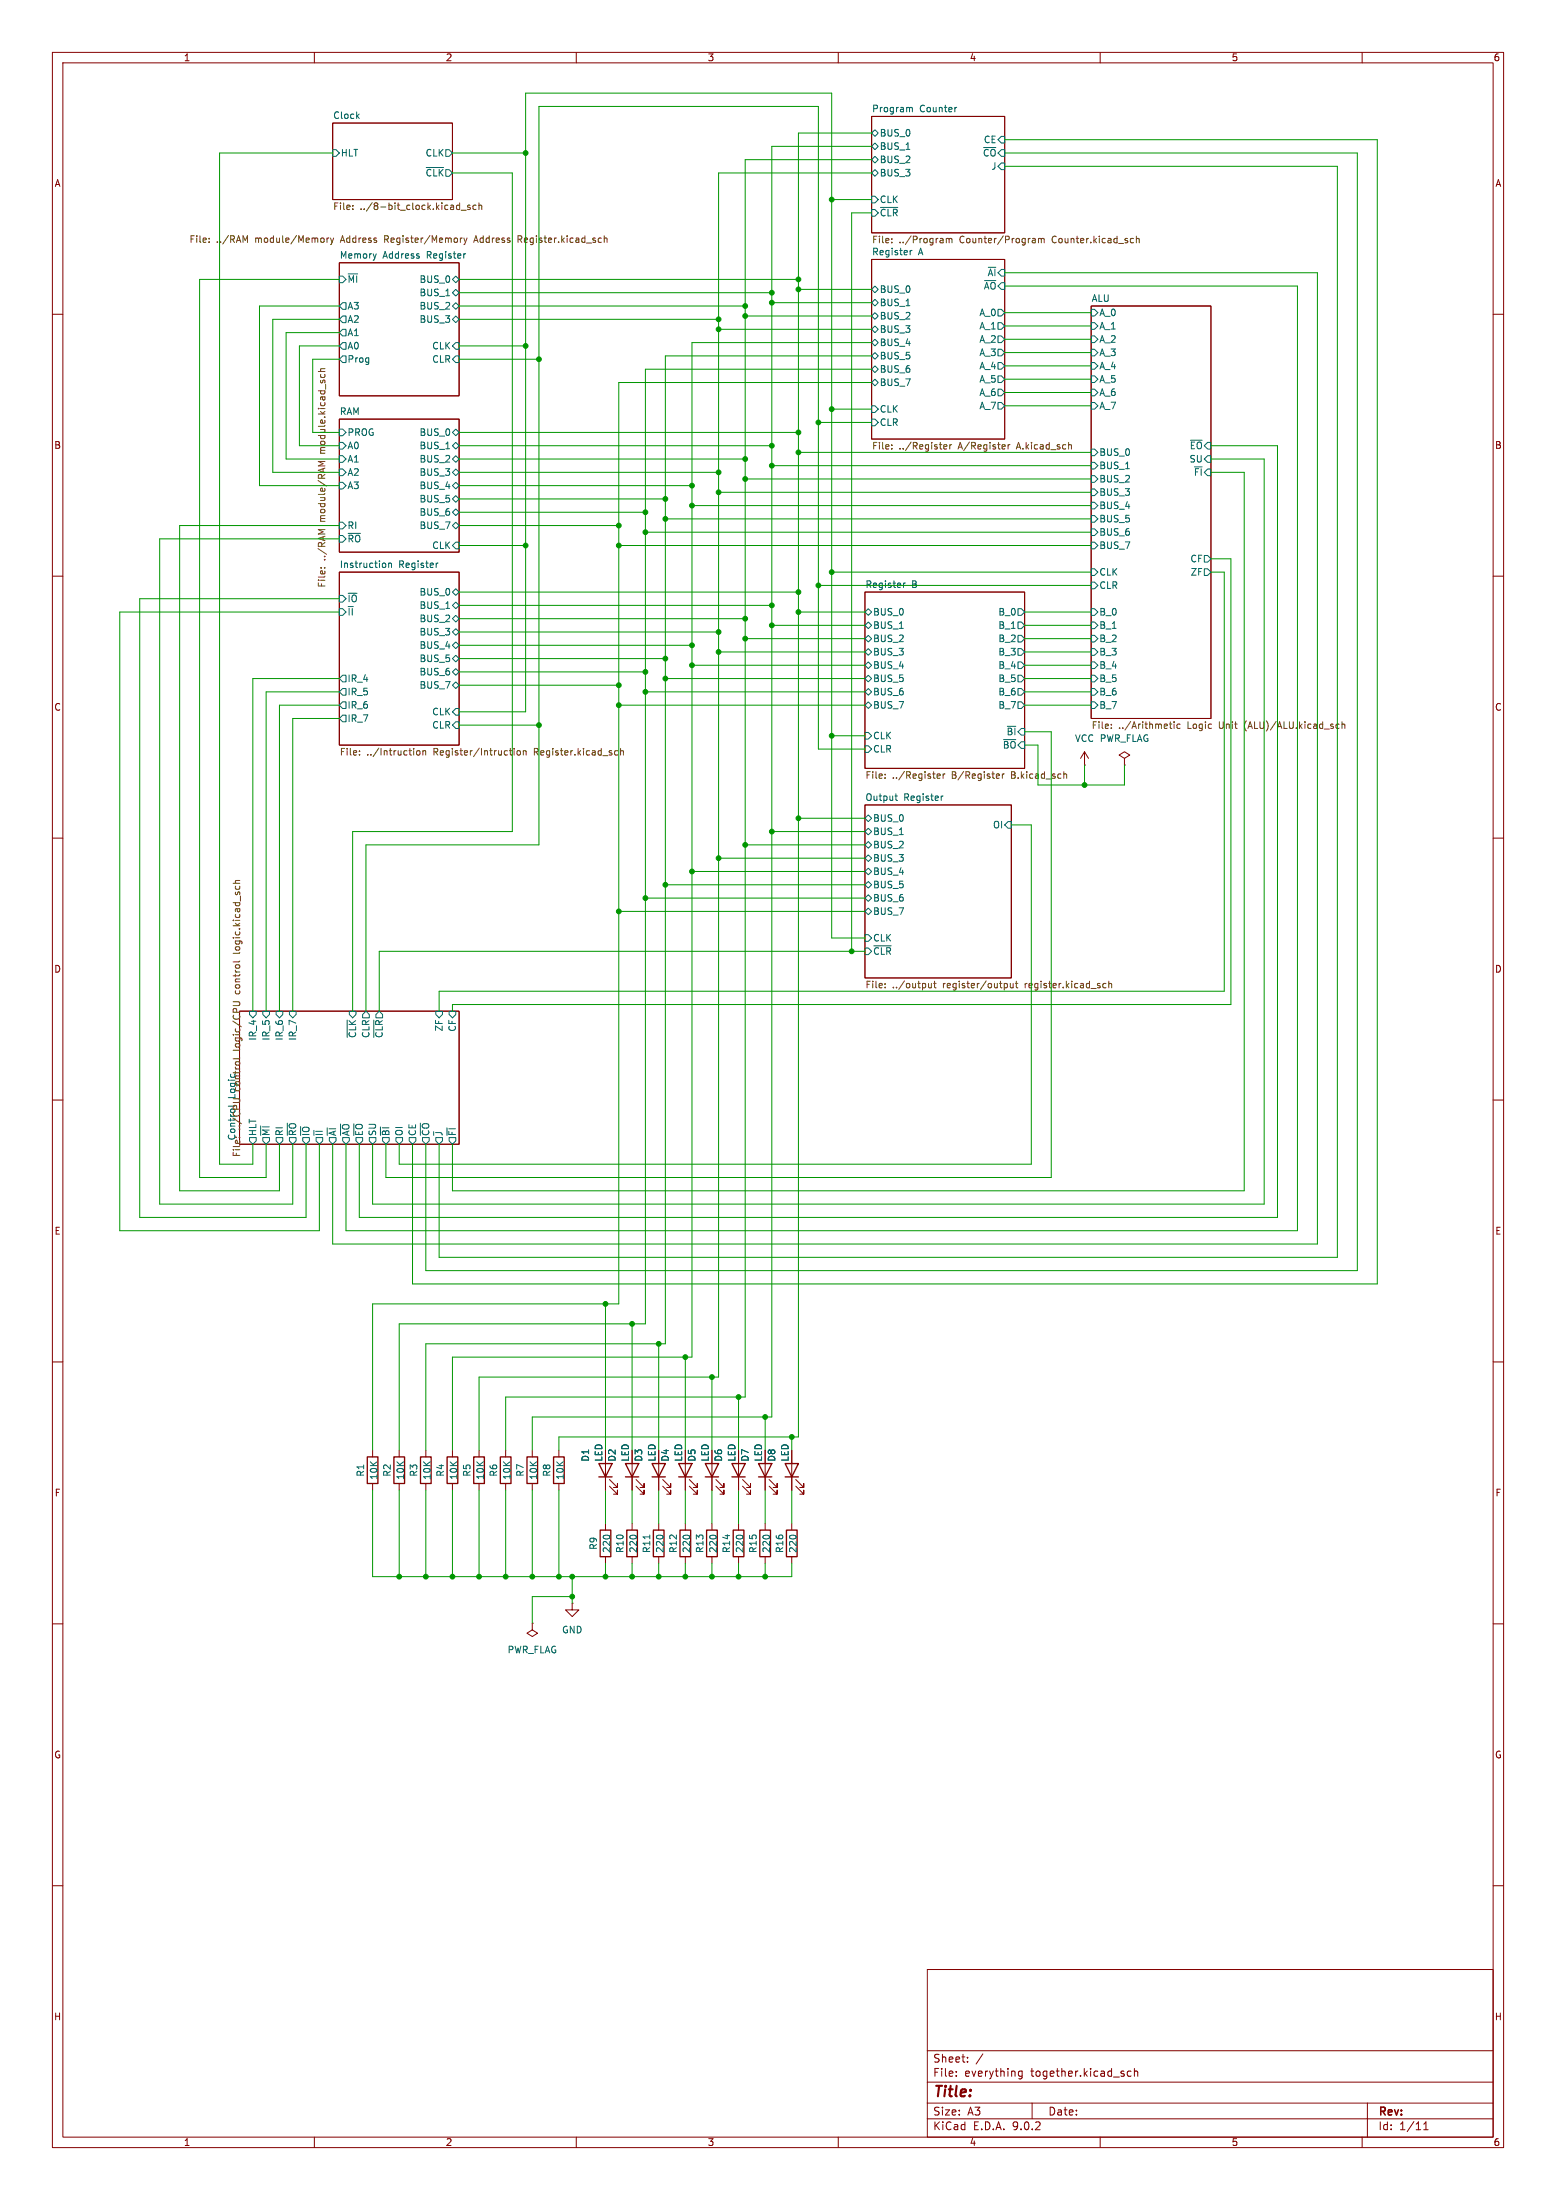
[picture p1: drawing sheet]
<svg xmlns="http://www.w3.org/2000/svg" width="297mm" height="420mm" viewBox="0 0 297 420" stroke-linecap="round" stroke-linejoin="round" font-family="sans-serif">
<g fill="none" stroke="#840000" stroke-width=".19">
<path d="M10 10h277v400h-277zM12 12h273v396h-273zM60 10v2M110 10v2M160 10v2M210 10v2M260 10v2M63.5 23.5h22.9v14.6h-22.9zM166.4 22.2h25.4v22.3h-25.4zM64.8 50.2h22.8v25.4h-22.8zM166.4 49.5h25.4v34.3h-25.4zM208.3 58.4h22.8v78.8h-22.8z"/>
<path d="M10 60h2M285 60h2M64.8 80h22.8v25.4h-22.8zM10 110h2M64.8 109.2h22.8v33h-22.8zM165.1 113h30.5v33.7h-30.5zM285 110h2M165.1 153.7h27.9v33h-27.9zM207 146.1h.1M207 143.5l-.8 1.3M207 143.5l.8 1.3M207 143.5v2.6"/>
<path d="M214.6 144.8l1-.7-1-.6-1 .6 1 .7v1.3M214.6 146.1h.1M10 160h2M285 160h2M45.7 193h41.9v25.4h-41.9zM10 210h2M285 210h2M10 260h2M71.1 276.9v1.2M76.2 276.9v1.2M81.3 276.9v1.2M86.4 276.9v1.2"/>
<path d="M91.4 276.9v1.2M96.5 276.9v1.2M101.6 276.9v1.2M106.7 276.9v1.2M115.6 279.4v5.1M120.6 279.4v5.1M125.7 279.4v5.1M130.8 279.4v5.1M135.9 279.4v5.1M141 279.4v5.1M146 279.4v5.1M151.1 279.4v5.1"/>
<path d="M285 260h2M71.1 283.2v1.3M76.2 283.2v1.3M81.3 283.2v1.3M86.4 283.2v1.3M91.4 283.2v1.3M96.5 283.2v1.3M101.6 283.2v1.3M106.7 283.2v1.3M115.6 290.8v1.3M115.6 297.2v1.3M116.3 283.7l1.6 1.5v-.7v.7h-.8"/>
<path d="M116.3 282.4l1.6 1.6v-.8v.8h-.8M120.6 290.8v1.3M120.6 297.2v1.3M121.4 283.7l1.5 1.5v-.7v.7h-.7M121.4 282.4l1.5 1.6v-.8v.8h-.7M125.7 290.8v1.3M125.7 297.2v1.3M126.5 283.7l1.5 1.5v-.7v.7h-.7M126.5 282.4l1.5 1.6v-.8v.8h-.7M130.8 290.8v1.3M130.8 297.2v1.3M131.6 283.7l1.5 1.5v-.7v.7h-.8"/>
<path d="M131.6 282.4l1.5 1.6v-.8v.8h-.8M135.9 290.8v1.3M135.9 297.2v1.3M136.7 283.7l1.5 1.5v-.7v.7h-.8M136.7 282.4l1.5 1.6v-.8v.8h-.8M141 290.8v1.3M141 297.2v1.3M141.7 283.7l1.6 1.5v-.7v.7h-.8M141.7 282.4l1.6 1.6v-.8v.8h-.8M146 290.8v1.3M146 297.2v1.3M146.8 283.7l1.5 1.5v-.7v.7h-.7"/>
<path d="M146.8 282.4l1.5 1.6v-.8v.8h-.7M151.1 290.8v1.3M151.1 297.2v1.3M151.9 283.7l1.5 1.5v-.7v.7h-.7M151.9 282.4l1.5 1.6v-.8v.8h-.7M10 310h2M101.6 309.9v1.3l1 .6-1 .6-1-.6 1-.6M101.6 309.9h.1M109.2 306.1v1.2h1.3l-1.3 1.3-1.3-1.3h1.3M109.2 306.1h.1M285 310h2M10 360h2"/>
<path d="M177 376h108v32h-108zM285 360h2M177 397.5h108M177 391.5h108M182.5 396.2v.2M182.5 395.4v.2M184.7 393.5v.2M184.7 392.7v.2M187.6 392.1l-1.3 1.9M195.1 395.4v1.2l-.3 .3-.3-.1M195.1 395.4h-.4l-.3 .3 .1 .6h.6M215.9 395.4h-.4l-.3 .3 .1 .6h.6"/>
<path d="M216.5 395.5l.2-.1h.4l.1 1M216.5 394.9v1.5M60 408v2M110 408v2M160 408v2M177 404.5h108M177 401.5h108M197 401.5v3M210 408v2M260 408v2M261 401.5v6.5M271.7 406.6h.9"/>
<path d="M271.7 405.5l.5-.4v1.5"/>
</g>
<g fill="none" stroke="#006464" stroke-width=".19">
<path d="M63.5 28.6h.6l.7 .6-.7 .6h-.6zM68.2 22.1l.4 .5M68.6 21.8l-.5 .5M81.4 32h3.3M85.1 28.6h.6l.7 .6-.7 .6h-.6zM166.4 27.9l.6-.6 .6 .6-.6 .7zM166.4 30.5l.6-.7 .6 .7-.6 .6zM166.4 33l.6-.6 .6 .6-.6 .7zM166.4 37.5h.6l.6 .6-.6 .6h-.6zM167 24.8l.6 .6-.6 .6-.6-.6zM168.1 39.6h3.3M173.6 20.7l.2-.2 .3 .1 .1 .7"/>
<path d="M182.6 20.5l-.2 .1M191.1 26h.7v1.3h-.7l-.6-.6zM64.8 52.7h.6l.6 .6-.6 .7h-.6zM65.4 57.8h.6v1.3h-.6l-.6-.7zM66.5 52.3h1.8M71.8 48.4l-.3 .9M86.4 53.3l.6-.6 .6 .6-.6 .7zM86.4 55.9l.6-.7 .6 .7-.6 .6zM86.4 58.4l.6-.6 .6 .6-.6 .7zM88.8 48.4h.1M166.4 55.2l.6-.6 .6 .6-.6 .7zM166.4 57.8l.6-.6 .6 .6-.6 .6z"/>
<path d="M166.4 40h.6l.6 .6-.6 .7h-.6zM167 59.7l.6 .6-.6 .7-.6-.7zM173.7 47.8v.9M174.1 47.8l-.4 .3M188.6 51h1.5M190.5 59.1h.6l.7 .6-.7 .6h-.6zM208.3 59.1h.6l.6 .6-.6 .6h-.6zM65.4 65.4h.6v1.3h-.6l-.6-.7zM65.4 62.9h.6v1.2h-.6l-.6-.6zM65.4 60.3h.6v1.3h-.6l-.6-.6zM65.4 67.9h.6v1.3h-.6l-.6-.6zM86.4 61l.6-.7 .6 .7-.6 .6z"/>
<path d="M87 65.4h.6v1.3h-.6l-.6-.7zM87 67.9h.6v1.3h-.6l-.6-.6zM166.4 62.9l.6-.7 .6 .7-.6 .6zM166.4 65.4l.6-.6 .6 .6-.6 .6zM166.4 67.9l.6-.6 .6 .6-.6 .7zM166.4 70.5l.6-.6 .6 .6-.6 .6zM166.4 73l.6-.6 .6 .6-.6 .7zM166.4 77.5h.6l.6 .6-.6 .6h-.6zM190.5 61.6h.6l.7 .6-.7 .7h-.6zM190.5 64.1h.6l.7 .7-.7 .6h-.6zM190.5 66.7h.6l.7 .6-.7 .6h-.6zM190.5 69.2h.6l.7 .7-.7 .6h-.6z"/>
<path d="M190.5 71.8h.6l.7 .6-.7 .6h-.6zM190.5 74.3h.6l.7 .6-.7 .7h-.6zM190.5 76.8h.6l.7 .7-.7 .6h-.6zM208.3 61.6h.6l.6 .6-.6 .7h-.6zM208.3 64.1h.6l.6 .7-.6 .6h-.6zM208.3 66.7h.6l.6 .6-.6 .6h-.6zM208.3 69.2h.6l.6 .7-.6 .6h-.6zM208.3 71.8h.6l.6 .6-.6 .6h-.6zM208.3 74.3h.6l.6 .6-.6 .7h-.6zM208.3 76.8h.6l.6 .7-.6 .6h-.6zM64.8 84.5h.6l.6 .6-.6 .6h-.6zM64.8 87h.6l.6 .6-.6 .7h-.6z"/>
<path d="M64.8 89.5h.6l.6 .7-.6 .6h-.6zM64.8 92.1h.6l.6 .6-.6 .6h-.6zM64.8 81.9h.6l.6 .7-.6 .6h-.6zM64.8 99.7h.6l.6 .6-.6 .7h-.6zM86.4 82.6l.6-.7 .6 .7-.6 .6zM86.4 85.1l.6-.6 .6 .6-.6 .6zM86.4 87.6l.6-.6 .6 .6-.6 .7zM86.4 90.2l.6-.7 .6 .7-.6 .6zM86.4 92.7l.6-.6 .6 .6-.6 .6zM86.4 97.8l.6-.6 .6 .6-.6 .6zM87 94.6l.6 .7-.6 .6-.6-.6zM166.4 80h.6l.6 .6-.6 .7h-.6z"/>
<path d="M208.3 85.7h.6l.6 .7-.6 .6h-.6zM208.3 88.3h.6l.6 .6-.6 .6h-.6zM208.3 90.8h.6l.6 .6-.6 .7h-.6zM208.3 93.3h.6l.6 .7-.6 .6h-.6zM208.3 95.9h.6l.6 .6-.6 .7h-.6zM208.3 98.4h.6l.6 .7-.6 .6h-.6zM229.9 87.6l.6-.6h.6v1.3h-.6zM64.8 102.2h.6l.6 .7-.6 .6h-.6zM64.8 116.2h.6l.6 .6-.6 .7h-.6zM64.8 113.7h.6l.6 .6-.6 .6h-.6zM66.6 116.1v1.3M67.2 116.1v1.3"/>
<path d="M73.4 107.5l.2 .2v.4l-.2 .2M74.2 107.6l.2-.1 .3 .1v.7M74.2 107.5v.8M83.6 107.5l-.3 .2M86.4 100.3l.6-.6 .6 .6-.6 .7zM86.4 113l.6-.6 .6 .6-.6 .7zM86.4 115.6l.6-.7 .6 .7-.6 .6zM87 103.5h.6v1.3h-.6l-.6-.7zM87 117.5l.6 .6-.6 .6-.6-.6zM165.1 116.8l.6-.6 .7 .6-.7 .7zM165.1 119.4l.6-.7 .7 .7-.7 .6zM172.5 111.3v.9"/>
<path d="M172.8 111.3l-.3 .3M194.3 116.2h.6l.7 .6-.7 .7h-.6zM194.3 118.7h.6l.7 .7-.7 .6h-.6zM208.3 101h.6l.6 .6-.6 .6h-.6zM208.3 103.5h.6l.6 .6-.6 .7h-.6zM208.3 116.2h.6l.6 .6-.6 .7h-.6zM208.3 118.7h.6l.6 .7-.6 .6h-.6zM208.3 108.6h.6l.6 .6-.6 .7h-.6zM208.3 111.1h.6l.6 .7-.6 .6h-.6zM229.9 106h.6l.6 .7-.6 .6h-.6zM229.9 108.6h.6l.6 .6-.6 .7h-.6zM65.4 128.9h.6v1.3h-.6l-.6-.7z"/>
<path d="M65.4 131.4h.6v1.3h-.6l-.6-.6zM65.4 134h.6v1.3h-.6l-.6-.7zM65.4 136.5h.6v1.3h-.6l-.6-.6zM86.4 120.7l.6-.7 .6 .7-.6 .6zM86.4 123.2l.6-.6 .6 .6-.6 .6zM86.4 125.7l.6-.6 .6 .6-.6 .7zM86.4 130.8l.6-.6 .6 .6-.6 .6zM86.4 128.3l.6-.7 .6 .7-.6 .6zM87 135.3h.6v1.2h-.6l-.6-.6zM87 137.8h.6v1.3h-.6l-.6-.7zM165.1 121.9l.6-.6 .7 .6-.7 .7zM165.1 124.5l.6-.7 .7 .7-.7 .6z"/>
<path d="M165.1 127l.6-.6 .7 .6-.7 .6zM165.1 129.5l.6-.6 .7 .6-.7 .7zM165.1 132.1l.6-.7 .7 .7-.7 .6zM165.1 134.6l.6-.6 .7 .6-.7 .7zM165.1 139.8h.6l.7 .7-.7 .6h-.6zM192.3 138.7h1.6M194.3 121.3h.6l.7 .6-.7 .7h-.6zM194.3 123.8h.6l.7 .7-.7 .6h-.6zM194.3 126.4h.6l.7 .6-.7 .6h-.6zM194.3 128.9h.6l.7 .6-.7 .7h-.6zM194.3 131.4h.6l.7 .7-.7 .6h-.6zM194.3 134h.6l.7 .6-.7 .7h-.6z"/>
<path d="M208.3 121.3h.6l.6 .6-.6 .7h-.6zM208.3 123.8h.6l.6 .7-.6 .6h-.6zM208.3 126.4h.6l.6 .6-.6 .6h-.6zM208.3 128.9h.6l.6 .6-.6 .7h-.6zM208.3 131.4h.6l.6 .7-.6 .6h-.6zM208.3 134h.6l.6 .6-.6 .7h-.6zM165.1 142.4h.6l.7 .6-.7 .6h-.6zM165.1 156.2l.6-.6 .7 .6-.7 .6zM165.1 158.8l.6-.7 .7 .7-.7 .6zM170.8 152h.5M171 151.5v1.1l.3 .2M180 152l-.3 .2"/>
<path d="M192.4 156.8h.6v1.3h-.6l-.6-.6zM165.1 161.3l.6-.6 .7 .6-.7 .6zM165.1 163.8l.6-.6 .7 .6-.7 .7zM165.1 168.9l.6-.6 .7 .6-.7 .6zM165.1 171.5l.6-.7 .7 .7-.7 .6zM165.1 174l.6-.6 .7 .6-.7 .6zM165.1 178.4h.6l.7 .7-.7 .6h-.6zM165.7 165.7l.7 .7-.7 .6-.6-.6zM47.6 193h1.3v.7l-.6 .6-.7-.6zM50.2 193h1.2v.7l-.6 .6-.6-.6zM52.7 193h1.3v.7l-.7 .6-.6-.6zM55.2 193h1.3v.7l-.6 .6-.7-.6z"/>
<path d="M66.3 194.7v3.3M69.8 193l.7 .7v.6h-1.3v-.6zM71.3 194.7v3.3M83.2 193h1.3v.7l-.7 .6-.6-.6zM85.7 193h1.3v.7l-.6 .6-.7-.6zM165.1 181h.6l.7 .6-.7 .6h-.6zM166.8 180.6h3.3M43.6 211.2h1.1M47.6 217.2h1.3v.6l-.6 .6-.7-.6zM49.8 215v1.8M50.2 217.2h1.2v.6l-.6 .6-.6-.6zM52.7 217.2h1.3v.6l-.7 .6-.6-.6z"/>
<path d="M55.2 217.2h1.3v.6l-.6 .6-.7-.6zM57.8 217.2h1.3v.6l-.7 .6-.6-.6zM60.3 217.2h1.3v.6l-.6 .6-.7-.6zM62.9 217.2h1.2v.6l-.6 .6-.6-.6zM65.4 217.2h1.3v.6l-.7 .6-.6-.6zM67.9 217.2h1.3v.6l-.6 .6-.7-.6zM70.5 217.2h1.3v.6l-.7 .6-.6-.6zM73 217.2h1.3v.6l-.6 .6-.7-.6zM75.6 217.2h1.2v.6l-.6 .6-.6-.6zM78.1 217.2h1.3v.6l-.7 .6-.6-.6zM80.6 217.2h1.3v.6l-.6 .6-.7-.6zM83.2 217.2h1.3v.6l-.7 .6-.6-.6z"/>
<path d="M85.7 217.2h1.3v.6l-.6 .6-.7-.6zM124 293v.8"/>
</g>
<g fill="none" stroke="#725600" stroke-width=".19">
<path d="M67.3 39.9v.1M67.3 39.2v.1M87.4 39.2h.3M87.7 38.7v1.3M87.7 39.9l-.3 .1M89.7 39.2h-.3l-.2 .1 .1 .2 .4 .1v.3h-.5M90.9 39.2h-.4l-.2 .2 .1 .5h.5M91.4 39.3l.2-.1h.3l.1 .8M91.4 38.7v1.3M39.9 46.2v.1M39.9 45.5v.1M46.8 45.9l.4-.9v1.3"/>
<path d="M62.4 45.4v.9M62.8 45.4l-.4 .3M63.1 45.4l.3 .9M63.4 46.3l-.3 .4M63.7 45.4l-.3 .9M88 40.1h1M88.2 45.4l-.3 .3M88.5 45.4l.3 .9M88.8 46.3l-.3 .4M89.1 45.4l-.3 .9M90.5 45.9h.6M90.8 45l-.4 1.3"/>
<path d="M98.9 45.7h.5M99.2 45.7l.4 .6M99.4 45h-.5v1.3M115.3 45.6l.2-.2 .3 .1 .1 .8M115.3 45v1.3M170.2 45.6v.1M170.2 46.2v.2M180.6 45.5v.9M180.6 45.6l.4-.1 .2 .2M181.2 45.7l.1-.2 .3 .1 .1 .8M181.2 45.7v.7M197.2 45.5l.4 .2v.7"/>
<path d="M197.6 46.3l-.4 .1M197.6 45.8l-.4 .1M198.2 45.6l.4-.1 .2 .2M198.2 45.5v.9M198.8 45.7l.1-.2 .3 .1 .1 .8M198.8 45.7v.7M216 45.5l.4 .1M216.4 46.3l-.4 .1M216.9 45.6l.2-.1 .3 .1 .1 .8M216.9 45.1v1.3M60.8 70.9h1.2M61.2 71.5v.3"/>
<path d="M62 71.5v.3M62 70.4h-.8v.3l.1 .2M62 88.1h-1.2l.9 .4-.9 .4M170.2 85.6v.1M170.2 84.9v.2M180.2 85.7h.5M180.2 84.9h.4l.1 .3-.6 .1M181.3 84.9v.8M181.6 84.9l-.3 .2M192.4 84.9v.8M192.8 84.9l-.4 .2M204.3 84.9l.2 .2v.6"/>
<path d="M61.2 108.4h.2M61.9 108.4h.1M62 101.1h-1.2l.9 .4M212.1 138.9v.2M212.1 138.3v.1M223.2 138.2h.5M223.4 138.9l.3 .2M224.1 137.8v.1M224.1 138.2v.9M225.3 138.3l-.4-.1-.3 .3 .2 .5h.5M255.2 138.2l.4 .1M255.6 139l-.4 .1"/>
<path d="M256.2 138.3l.1-.1 .3 .1 .1 .8M256.2 137.8v1.3M68.6 144v.1M68.6 143.4v.1M79.6 143.4l.3-.1 .3 .2v.4l-.3 .2h-.3l-.1-.2zM80.7 143.4l.2-.1 .3 .1 .1 .7M80.7 143.3v.8M97.2 143.3h.5M97.6 144.1h.1M98.1 142.9v.1M98.1 143.3v.8M98.8 143.4l.3-.1 .2 .2v.4l-.2 .2h-.3l-.1-.2z"/>
<path d="M99.9 143.4l.2-.1 .3 .1v.7M99.9 143.3v.8M117.5 143.3l.4 .1M117.9 144.1h-.4M118.5 143.4l.1-.1 .3 .1 .1 .7M118.5 142.9v1.2M168.9 148.5v.1M168.9 147.8v.1M178.9 148.5h.5M178.9 147.8l.4-.1 .2 .3-.6 .2M180 147.7v.9M180.4 147.7l-.4 .3"/>
<path d="M190.6 147.7l.2 .3-.6 .2M190.7 148.5l-.1 .1M191.3 147.7v.9M191.7 147.7l-.4 .3M203.2 147.7l.4 .2v.7M44.5 168.6h1.3M45.8 168.1h-.8l-.1 .3 .1 .2M44.5 191.2l1.2 .1 .1 .4-.3 .3M45.8 183.4l-.1 .2M45.8 181.8l-.2 .2h-1.1M168.9 187.8v.1M168.9 188.5v.1"/>
<path d="M177.8 187.7v.9M177.8 188.5l-.2 .1-.3-.1M178.2 187.7h.5M178.4 187.3v1.1l.3 .2M191.8 187.7l.4 .1 .1 .2-.1 .5-.4 .1M192.8 187.7l.1 .8 .3 .1 .2-.1M193.4 187.7v.9M193.8 187.7h.5M194 187.3v1.1l.3 .2M210.6 188.5h.5M210.6 187.8h.5M211.6 187.9l.2-.2 .3 .1 .1 .8"/>
<path d="M211.6 187.3v1.3M45.7 217.1h.1M45.8 210v.2M45.8 202l-.2 .1h-1.1"/>
</g>
<g fill="none" stroke="#840000" stroke-width=".25">
<path d="M70.1 278.1h2v5.1h-2zM75.2 278.1h2v5.1h-2zM80.3 278.1h2v5.1h-2zM85.3 278.1h2.1v5.1h-2.1zM90.4 278.1h2.1v5.1h-2.1zM95.5 278.1h2v5.1h-2zM100.6 278.1h2v5.1h-2zM105.7 278.1h2v5.1h-2zM114.3 279.4h2.5l-1.2 2.5zM119.4 279.4h2.5l-1.3 2.5zM124.5 279.4h2.5l-1.3 2.5zM129.5 279.4h2.6l-1.3 2.5z"/>
<path d="M134.6 279.4h2.6l-1.3 2.5zM139.7 279.4h2.5l-1.2 2.5zM144.8 279.4h2.5l-1.3 2.5zM149.9 279.4h2.5l-1.3 2.5zM114.3 281.9h2.5M114.6 292.1h2v5.1h-2zM119.4 281.9h2.5M119.6 292.1h2.1v5.1h-2.1zM124.5 281.9h2.5M124.7 292.1h2v5.1h-2zM129.5 281.9h2.6M129.8 292.1h2v5.1h-2z"/>
<path d="M134.6 281.9h2.6M134.9 292.1h2v5.1h-2zM139.7 281.9h2.5M140 292.1h2v5.1h-2zM144.8 281.9h2.5M145 292.1h2.1v5.1h-2.1zM149.9 281.9h2.5M150.1 292.1h2v5.1h-2z"/>
</g>
<g fill="none" stroke="#009600" stroke-width=".19">
<path d="M63.5 29.2h-21.6v193.1h6.4v-3.9M86.4 33h11.4v125.8h-30.5v34.2M86.4 29.2h13.9M158.7 38.1h7.7M166.4 30.5h-24.2v236.2h-45.7v10.2M166.4 33h-29.2v229.9h-45.8v14M166.4 27.9h-19.1v242.6h-45.7v6.4M166.4 25.4h-14v248.9h-45.7v2.6M191.8 29.2h67.3v213.4h-177.8v-24.2M191.8 31.8h63.5v208.2h-171.5v-21.6M191.8 26.7h71.1v218.4h-184.2v-26.7M64.8 53.3h-26.7v171.5h12.7v-6.4"/>
<path d="M64.8 58.4h-15.3v34.3h15.3M87.6 58.4h54.6M87.6 53.3h64.8M87.6 55.9h59.7M147.3 57.8h19.1M152.4 55.2h14M166.4 40.6h-3.8v141M191.8 54.6h55.8v180.4h-181.6v-16.6M191.8 52.1h59.7v185.4h-188v-19.1M191.8 59.7h16.5M64.8 68.6h-5.1v14h5.1M64.8 66h-7.7v19.1h7.7"/>
<path d="M64.8 61h-12.7v29.2h12.7M64.8 63.5h-10.2v24.1h10.2M87.6 68.6h15.3M87.6 61h49.6M87.6 66h12.7M137.2 62.9h29.2M142.2 60.3h24.2M158.7 78.1h7.7M166.4 67.9h-39.4v188.6h-45.7v20.4M166.4 70.5h-43.2v182.2h-47v24.2M166.4 73h-48.3v175.9h-47v28M166.4 65.4h-34.3v193.7h-45.7v17.8"/>
<path d="M191.8 69.9h16.5M191.8 77.5h16.5M191.8 74.9h16.5M191.8 67.3h16.5M191.8 64.8h16.5M191.8 62.2h16.5M191.8 72.4h16.5M87.6 95.3h39.4M87.6 85.1h59.7M87.6 90.2h49.6M87.6 97.8h35.6M87.6 82.6h64.8"/>
<path d="M87.6 92.7h44.5M87.6 87.6h54.6M127 99.1h81.3M132.1 96.5h76.2M137.2 94h71.1M142.2 91.4h66.1M147.3 88.9h61M152.4 86.4h55.9M156.2 80.6h10.2M231.1 87.6h10.2v142.3h-170.2v-11.5M231.1 90.2h6.4v137.1h-151.1v-8.9M231.1 85.1h12.7v147.3h-175.2v-14"/>
<path d="M64.8 100.3h-30.5v127h19v-8.9M64.8 102.9h-34.3v127h25.4v-11.5M64.8 116.8h-41.9v118.2h38.1v-16.6M64.8 114.3h-38.1v118.1h31.7v-14M87.6 113h64.8M87.6 104.1h12.7M87.6 100.3h30.5M87.6 118.1h54.6M87.6 115.6h59.7M118.1 104.1h90.2M123.2 101.6h85.1M147.3 119.4h17.8"/>
<path d="M152.4 116.8h12.7M156.2 111.8h52.1M158.7 109.2h49.6M195.6 116.8h12.7M195.6 119.4h12.7M231.1 106.7h3.8v85.1h-148.5v1.2M231.1 109.2h2.6v80h-149.9v3.8M64.8 134.6h-11.5v58.4M64.8 137.2h-8.9v55.8M64.8 129.5h-16.5v63.5M64.8 132.1h-14v60.9M87.6 135.9h12.7v-118.1h58.4v161.3h6.4"/>
<path d="M87.6 138.4h15.3M87.6 130.8h30.5M87.6 128.3h35.6M87.6 125.7h39.4M87.6 120.7h49.6M87.6 123.2h44.5M118.1 134.6h47M123.2 132.1h41.9M127 129.5h38.1M132.1 127h33M137.2 124.5h27.9M142.2 121.9h22.9"/>
<path d="M195.6 139.7h5.1v85.1h-127v-6.4M195.6 129.5h12.7M195.6 134.6h12.7M195.6 132.1h12.7M195.6 121.9h12.7M195.6 127h12.7M195.6 124.5h12.7M147.3 158.8h17.8M152.4 156.2h12.7M158.7 140.5h6.4M165.1 143h-8.9v-122.7h-53.3v141h-33.1v31.7M193 157.5h3.8v64.8h-120.6v-3.9"/>
<path d="M195.6 142.2h2.5v7.7h16.5v-3.8M207 146.1v3.8M118.1 174h47M123.2 171.5h41.9M127 168.9h38.1M132.1 166.4h33M137.2 163.8h27.9M142.2 161.3h22.9M165.1 181.6h-92.7v11.4M115.6 248.9v28M120.6 252.7v24.2M125.7 256.5v20.4"/>
<path d="M130.8 259.1v17.8M135.9 262.9v14M141 266.7v10.2M146 270.5v6.4M151.1 274.3v2.6M71.1 284.5v16.5h80v-2.5M76.2 284.5v16.5M81.3 284.5v16.5M86.4 284.5v16.5M91.4 284.5v16.5M96.5 284.5v16.5M101.6 284.5v16.5"/>
<path d="M106.7 284.5v16.5M115.6 284.5v6.3M115.6 298.5v2.5M120.6 284.5v6.3M120.6 298.5v2.5M125.7 284.5v6.3M125.7 298.5v2.5M130.8 284.5v6.3M130.8 298.5v2.5M135.9 284.5v6.3M135.9 298.5v2.5M141 284.5v6.3"/>
<path d="M141 298.5v2.5M146 284.5v6.3M146 298.5v2.5M151.1 284.5v6.3M109.2 301v5.1M109.2 304.8h-7.6v5.1"/>
</g>
<g fill="#009600" stroke="#009600" stroke-width=".19">
<circle cx="81.3" cy="301" r=".46"/>
<circle cx="76.2" cy="301" r=".46"/>
<circle cx="91.4" cy="301" r=".46"/>
<circle cx="86.4" cy="301" r=".46"/>
<circle cx="125.7" cy="256.5" r=".46"/>
<circle cx="120.6" cy="252.7" r=".46"/>
<circle cx="120.6" cy="301" r=".46"/>
<circle cx="125.7" cy="301" r=".46"/>
<circle cx="115.6" cy="301" r=".46"/>
<circle cx="109.2" cy="301" r=".46"/>
<circle cx="101.6" cy="301" r=".46"/>
<circle cx="96.5" cy="301" r=".46"/>
<circle cx="130.8" cy="301" r=".46"/>
<circle cx="109.2" cy="304.8" r=".46"/>
<circle cx="106.7" cy="301" r=".46"/>
<circle cx="100.3" cy="104.1" r=".46"/>
<circle cx="146" cy="301" r=".46"/>
<circle cx="135.9" cy="301" r=".46"/>
<circle cx="141" cy="301" r=".46"/>
<circle cx="151.1" cy="274.3" r=".46"/>
<circle cx="130.8" cy="259.1" r=".46"/>
<circle cx="141" cy="266.7" r=".46"/>
<circle cx="146" cy="270.5" r=".46"/>
<circle cx="135.9" cy="262.9" r=".46"/>
<circle cx="115.6" cy="248.9" r=".46"/>
<circle cx="152.4" cy="53.3" r=".46"/>
<circle cx="100.3" cy="66" r=".46"/>
<circle cx="102.9" cy="68.6" r=".46"/>
<circle cx="100.3" cy="29.2" r=".46"/>
<circle cx="152.4" cy="55.2" r=".46"/>
<circle cx="142.2" cy="60.3" r=".46"/>
<circle cx="147.3" cy="55.9" r=".46"/>
<circle cx="147.3" cy="57.8" r=".46"/>
<circle cx="142.2" cy="58.4" r=".46"/>
<circle cx="158.7" cy="38.1" r=".46"/>
<circle cx="123.2" cy="171.5" r=".46"/>
<circle cx="118.1" cy="174" r=".46"/>
<circle cx="127" cy="168.9" r=".46"/>
<circle cx="137.2" cy="163.8" r=".46"/>
<circle cx="132.1" cy="166.4" r=".46"/>
<circle cx="132.1" cy="123.2" r=".46"/>
<circle cx="132.1" cy="127" r=".46"/>
<circle cx="142.2" cy="121.9" r=".46"/>
<circle cx="137.2" cy="120.7" r=".46"/>
<circle cx="137.2" cy="124.5" r=".46"/>
<circle cx="158.7" cy="140.5" r=".46"/>
<circle cx="137.2" cy="61" r=".46"/>
<circle cx="137.2" cy="62.9" r=".46"/>
<circle cx="137.2" cy="90.2" r=".46"/>
<circle cx="123.2" cy="97.8" r=".46"/>
<circle cx="118.1" cy="104.1" r=".46"/>
<circle cx="127" cy="99.1" r=".46"/>
<circle cx="118.1" cy="100.3" r=".46"/>
<circle cx="123.2" cy="101.6" r=".46"/>
<circle cx="127" cy="95.3" r=".46"/>
<circle cx="132.1" cy="92.7" r=".46"/>
<circle cx="137.2" cy="94" r=".46"/>
<circle cx="132.1" cy="96.5" r=".46"/>
<circle cx="152.4" cy="116.8" r=".46"/>
<circle cx="147.3" cy="115.6" r=".46"/>
<circle cx="147.3" cy="119.4" r=".46"/>
<circle cx="142.2" cy="118.1" r=".46"/>
<circle cx="127" cy="129.5" r=".46"/>
<circle cx="123.2" cy="128.3" r=".46"/>
<circle cx="123.2" cy="132.1" r=".46"/>
<circle cx="102.9" cy="138.4" r=".46"/>
<circle cx="118.1" cy="130.8" r=".46"/>
<circle cx="118.1" cy="134.6" r=".46"/>
<circle cx="127" cy="125.7" r=".46"/>
<circle cx="152.4" cy="113" r=".46"/>
<circle cx="152.4" cy="82.6" r=".46"/>
<circle cx="158.7" cy="78.1" r=".46"/>
<circle cx="156.2" cy="80.6" r=".46"/>
<circle cx="152.4" cy="86.4" r=".46"/>
<circle cx="147.3" cy="88.9" r=".46"/>
<circle cx="147.3" cy="85.1" r=".46"/>
<circle cx="142.2" cy="87.6" r=".46"/>
<circle cx="142.2" cy="91.4" r=".46"/>
<circle cx="147.3" cy="158.8" r=".46"/>
<circle cx="142.2" cy="161.3" r=".46"/>
<circle cx="152.4" cy="156.2" r=".46"/>
<circle cx="162.6" cy="181.6" r=".46"/>
<circle cx="156.2" cy="111.8" r=".46"/>
<circle cx="158.7" cy="109.2" r=".46"/>
<circle cx="207" cy="149.9" r=".46"/>
</g>
<text font-size="2.8" fill="#840000" x="178" y="400.9">Title:</text>
<g font-size="2.1" fill="#840000">
<text x="178" y="394">Sheet:</text>
<text x="178" y="396.7">File:</text>
<text x="184.1" y="396.7">everything</text>
<text x="196.8" y="396.7">together.kicad_sch</text>
<text x="178" y="406.9">KiCad</text>
<text x="178" y="404.1">Size:</text>
<text x="184.7" y="404.1">A3</text>
<text x="185.7" y="406.9">E.D.A.</text>
<text x="193.3" y="406.9">9.0.2</text>
<text x="200" y="404.1">Date:</text>
<text x="263" y="404.3">Rev:</text>
<text x="263" y="406.9">Id:</text>
<text x="267.1" y="406.9">1/11</text>
</g>
<g font-size="1.8" fill="#840000">
<text x="35" y="11.9">1</text>
<text x="85" y="11.9">2</text>
<text x="135" y="11.9">3</text>
<text x="185" y="11.9">4</text>
<text x="235" y="11.9">5</text>
<text x="285" y="11.9">6</text>
<text x="10.3" y="35.9">A</text>
<text x="285.3" y="35.9">A</text>
<text x="10.3" y="85.9">B</text>
<text x="285.3" y="85.9">B</text>
<text x="10.3" y="135.9">C</text>
<text x="285.3" y="135.9">C</text>
<text x="10.3" y="185.9">D</text>
<text x="285.3" y="185.9">D</text>
<text x="10.3" y="235.9">E</text>
<text x="285.3" y="235.9">E</text>
<text x="115.2" y="279.1" transform="rotate(-90 115.2 279.1)">LED</text>
<text x="120.2" y="279.1" transform="rotate(-90 120.2 279.1)">LED</text>
<text x="125.3" y="279.1" transform="rotate(-90 125.3 279.1)">LED</text>
<text x="130.4" y="279.1" transform="rotate(-90 130.4 279.1)">LED</text>
<text x="135.5" y="279.1" transform="rotate(-90 135.5 279.1)">LED</text>
<text x="140.6" y="279.1" transform="rotate(-90 140.6 279.1)">LED</text>
<text x="145.6" y="279.1" transform="rotate(-90 145.6 279.1)">LED</text>
<text x="150.7" y="279.1" transform="rotate(-90 150.7 279.1)">LED</text>
<text x="10.3" y="285.9">F</text>
<text x="285.3" y="285.9">F</text>
<text x="10.3" y="335.9">G</text>
<text x="285.3" y="335.9">G</text>
<text x="10.2" y="385.9">H</text>
<text x="285.2" y="385.9">H</text>
<text x="35" y="409.9">1</text>
<text x="85" y="409.9">2</text>
<text x="135" y="409.9">3</text>
<text x="185" y="409.9">4</text>
<text x="235" y="409.9">5</text>
<text x="285" y="409.9">6</text>
</g>
<g font-size="1.8" fill="#006464">
<text x="63.5" y="22.8">Clock</text>
<text x="166.4" y="21.5">Program</text>
<text x="175.5" y="21.5">Counter</text>
<text x="167.8" y="26.3">BUS_0</text>
<text x="167.8" y="28.8">BUS_1</text>
<text x="187.7" y="27.5">CE</text>
<text x="65" y="30.1">HLT</text>
<text x="81.1" y="30.1">CLK</text>
<text x="81.1" y="33.9">~{CLK}</text>
<text x="167.8" y="31.3">BUS_2</text>
<text x="167.8" y="33.9">BUS_3</text>
<text x="187.5" y="30.1">~{CO}</text>
<text x="189.1" y="32.6">~{}J</text>
<text x="167.8" y="39">CLK</text>
<text x="167.8" y="41.5">~{CLR}</text>
<text x="64.8" y="49.5">Memory</text>
<text x="73.1" y="49.5">Address</text>
<text x="81.6" y="49.5">Register</text>
<text x="166.4" y="48.8">Register</text>
<text x="175.3" y="48.8">A</text>
<text x="188.4" y="52.9">~{AI}</text>
<text x="66.2" y="59.3">A3</text>
<text x="66.2" y="54.2">~{MI}</text>
<text x="80" y="54.2">BUS_0</text>
<text x="80" y="56.7">BUS_1</text>
<text x="80" y="59.3">BUS_2</text>
<text x="167.8" y="56.1">BUS_0</text>
<text x="167.8" y="58.6">BUS_1</text>
<text x="187.7" y="55.5">~{AO}</text>
<text x="208.3" y="57.7">ALU</text>
<text x="66.2" y="64.4">A1</text>
<text x="66.2" y="61.8">A2</text>
<text x="80" y="61.8">BUS_3</text>
<text x="167.8" y="61.2">BUS_2</text>
<text x="167.8" y="63.7">BUS_3</text>
<text x="186.8" y="60.6">A_0</text>
<text x="186.8" y="63.1">A_1</text>
<text x="186.8" y="65.6">A_2</text>
<text x="209.7" y="60.6">A_0</text>
<text x="209.7" y="63.1">A_1</text>
<text x="209.7" y="65.6">A_2</text>
<text x="66.2" y="66.9">A0</text>
<text x="66.2" y="69.4">Prog</text>
<text x="82.4" y="66.9">CLK</text>
<text x="82.4" y="69.4">CLR</text>
<text x="167.8" y="66.3">BUS_4</text>
<text x="167.8" y="68.8">BUS_5</text>
<text x="167.8" y="71.3">BUS_6</text>
<text x="186.8" y="68.2">A_3</text>
<text x="186.8" y="70.7">A_4</text>
<text x="209.7" y="68.2">A_3</text>
<text x="209.7" y="70.7">A_4</text>
<text x="167.8" y="73.9">BUS_7</text>
<text x="186.8" y="73.3">A_5</text>
<text x="186.8" y="75.8">A_6</text>
<text x="209.7" y="73.3">A_5</text>
<text x="209.7" y="75.8">A_6</text>
<text x="64.8" y="79.3">RAM</text>
<text x="66.2" y="83.4">PROG</text>
<text x="80" y="83.4">BUS_0</text>
<text x="167.8" y="79">CLK</text>
<text x="167.8" y="81.5">CLR</text>
<text x="186.8" y="78.3">A_7</text>
<text x="209.7" y="78.3">A_7</text>
<text x="66.2" y="86">A0</text>
<text x="66.2" y="88.5">A1</text>
<text x="80" y="86">BUS_1</text>
<text x="80" y="88.5">BUS_2</text>
<text x="209.7" y="87.2">BUS_0</text>
<text x="209.7" y="89.8">BUS_1</text>
<text x="226.9" y="88.5">SU</text>
<text x="227" y="86">~{EO}</text>
<text x="66.2" y="91">A2</text>
<text x="66.2" y="93.6">A3</text>
<text x="80" y="91">BUS_3</text>
<text x="80" y="93.6">BUS_4</text>
<text x="209.7" y="92.3">BUS_2</text>
<text x="209.7" y="94.8">BUS_3</text>
<text x="227.8" y="91">~{FI}</text>
<text x="66.2" y="101.2">RI</text>
<text x="80" y="96.1">BUS_5</text>
<text x="80" y="98.7">BUS_6</text>
<text x="80" y="101.2">BUS_7</text>
<text x="209.7" y="97.4">BUS_4</text>
<text x="209.7" y="99.9">BUS_5</text>
<text x="66.2" y="103.7">~{RO}</text>
<text x="82.4" y="105">CLK</text>
<text x="209.7" y="102.5">BUS_6</text>
<text x="209.7" y="105">BUS_7</text>
<text x="227.1" y="107.5">CF</text>
<text x="64.8" y="108.5">Instruction</text>
<text x="76.1" y="108.5">Register</text>
<text x="80" y="113.9">BUS_0</text>
<text x="165.1" y="112.3">Register</text>
<text x="174" y="112.3">B</text>
<text x="209.7" y="110.1">CLK</text>
<text x="209.7" y="112.6">CLR</text>
<text x="227.2" y="110.1">ZF</text>
<text x="66.2" y="115.2">~{IO}</text>
<text x="80" y="116.4">BUS_1</text>
<text x="80" y="119">BUS_2</text>
<text x="166.6" y="117.7">BUS_0</text>
<text x="190.5" y="117.7">B_0</text>
<text x="209.7" y="117.7">B_0</text>
<text x="80" y="121.5">BUS_3</text>
<text x="80" y="124.1">BUS_4</text>
<text x="166.6" y="120.2">BUS_1</text>
<text x="166.6" y="122.8">BUS_2</text>
<text x="166.6" y="125.3">BUS_3</text>
<text x="190.5" y="120.2">B_1</text>
<text x="190.5" y="122.8">B_2</text>
<text x="190.5" y="125.3">B_3</text>
<text x="209.7" y="120.2">B_1</text>
<text x="209.7" y="122.8">B_2</text>
<text x="209.7" y="125.3">B_3</text>
<text x="66.2" y="130.4">IR_4</text>
<text x="80" y="126.6">BUS_5</text>
<text x="80" y="131.7">BUS_7</text>
<text x="80" y="129.1">BUS_6</text>
<text x="166.6" y="127.9">BUS_4</text>
<text x="166.6" y="130.4">BUS_5</text>
<text x="190.5" y="127.9">B_4</text>
<text x="190.5" y="130.4">B_5</text>
<text x="209.7" y="127.9">B_4</text>
<text x="209.7" y="130.4">B_5</text>
<text x="66.2" y="132.9">IR_5</text>
<text x="66.2" y="135.5">IR_6</text>
<text x="82.4" y="136.8">CLK</text>
<text x="166.6" y="132.9">BUS_6</text>
<text x="166.6" y="135.5">BUS_7</text>
<text x="190.5" y="132.9">B_6</text>
<text x="190.5" y="135.5">B_7</text>
<text x="209.7" y="132.9">B_6</text>
<text x="209.7" y="135.5">B_7</text>
<text x="66.2" y="138">IR_7</text>
<text x="82.4" y="139.3">CLR</text>
<text x="166.6" y="141.3">CLK</text>
<text x="166.6" y="143.9">CLR</text>
<text x="191.3" y="143.1">~{BO}</text>
<text x="192" y="140.6">~{BI}</text>
<text x="205.1" y="141.8">VCC PWR_FLAG</text>
<text x="165.1" y="153">Output</text>
<text x="172.5" y="153">Register</text>
<text x="166.6" y="157.1">BUS_0</text>
<text x="166.6" y="159.6">BUS_1</text>
<text x="189.4" y="158.3">OI</text>
<text x="166.6" y="162.2">BUS_2</text>
<text x="166.6" y="164.7">BUS_3</text>
<text x="166.6" y="167.2">BUS_4</text>
<text x="166.6" y="169.8">BUS_5</text>
<text x="166.6" y="172.3">BUS_6</text>
<text x="166.6" y="174.9">BUS_7</text>
<text x="166.6" y="179.9">CLK</text>
<text x="166.6" y="182.5">~{CLR}</text>
<text x="84.7" y="197" transform="rotate(-90 84.7 197)">ZF</text>
<text x="87.2" y="197.1" transform="rotate(-90 87.2 197.1)">CF</text>
<text x="49.1" y="198.8" transform="rotate(-90 49.1 198.8)">IR_4</text>
<text x="51.7" y="198.8" transform="rotate(-90 51.7 198.8)">IR_5</text>
<text x="54.2" y="198.8" transform="rotate(-90 54.2 198.8)">IR_6</text>
<text x="56.7" y="198.8" transform="rotate(-90 56.7 198.8)">IR_7</text>
<text x="68.2" y="198.3" transform="rotate(-90 68.2 198.3)">~{CLK}</text>
<text x="70.7" y="198.3" transform="rotate(-90 70.7 198.3)">CLR</text>
<text x="73.3" y="198.3" transform="rotate(-90 73.3 198.3)">~{CLR}</text>
<text x="49.1" y="217" transform="rotate(-90 49.1 217)">HLT</text>
<text x="51.7" y="217" transform="rotate(-90 51.7 217)">~{MI}</text>
<text x="54.2" y="217" transform="rotate(-90 54.2 217)">RI</text>
<text x="56.7" y="217" transform="rotate(-90 56.7 217)">~{RO}</text>
<text x="59.3" y="217" transform="rotate(-90 59.3 217)">~{IO}</text>
<text x="61.8" y="217" transform="rotate(-90 61.8 217)">~{II}</text>
<text x="64.4" y="217" transform="rotate(-90 64.4 217)">~{AI}</text>
<text x="66.9" y="217" transform="rotate(-90 66.9 217)">~{AO}</text>
<text x="69.4" y="217" transform="rotate(-90 69.4 217)">~{EO}</text>
<text x="72" y="217" transform="rotate(-90 72 217)">SU</text>
<text x="74.5" y="217" transform="rotate(-90 74.5 217)">~{BI}</text>
<text x="77.1" y="217" transform="rotate(-90 77.1 217)">OI</text>
<text x="79.6" y="217" transform="rotate(-90 79.6 217)">CE</text>
<text x="82.1" y="217" transform="rotate(-90 82.1 217)">~{CO}</text>
<text x="84.7" y="217" transform="rotate(-90 84.7 217)">~{J}</text>
<text x="87.2" y="217" transform="rotate(-90 87.2 217)">~{FI}</text>
<text x="112.6" y="279.1" transform="rotate(-90 112.6 279.1)">D1</text>
<text x="117.7" y="279.1" transform="rotate(-90 117.7 279.1)">D2</text>
<text x="122.8" y="279.1" transform="rotate(-90 122.8 279.1)">D3</text>
<text x="127.9" y="279.1" transform="rotate(-90 127.9 279.1)">D4</text>
<text x="132.9" y="279.1" transform="rotate(-90 132.9 279.1)">D5</text>
<text x="138" y="279.1" transform="rotate(-90 138 279.1)">D6</text>
<text x="143.1" y="279.1" transform="rotate(-90 143.1 279.1)">D7</text>
<text x="148.2" y="279.1" transform="rotate(-90 148.2 279.1)">D8</text>
<text x="69.7" y="282" transform="rotate(-90 69.7 282)">R1</text>
<text x="72.2" y="282.6" transform="rotate(-90 72.2 282.6)">10K</text>
<text x="74.8" y="282" transform="rotate(-90 74.8 282)">R2</text>
<text x="77.3" y="282.6" transform="rotate(-90 77.3 282.6)">10K</text>
<text x="79.9" y="282" transform="rotate(-90 79.9 282)">R3</text>
<text x="82.4" y="282.6" transform="rotate(-90 82.4 282.6)">10K</text>
<text x="84.9" y="282" transform="rotate(-90 84.9 282)">R4</text>
<text x="87.5" y="282.6" transform="rotate(-90 87.5 282.6)">10K</text>
<text x="90" y="282" transform="rotate(-90 90 282)">R5</text>
<text x="92.6" y="282.6" transform="rotate(-90 92.6 282.6)">10K</text>
<text x="95.1" y="282" transform="rotate(-90 95.1 282)">R6</text>
<text x="97.6" y="282.6" transform="rotate(-90 97.6 282.6)">10K</text>
<text x="100.2" y="282" transform="rotate(-90 100.2 282)">R7</text>
<text x="102.7" y="282.6" transform="rotate(-90 102.7 282.6)">10K</text>
<text x="105.3" y="282" transform="rotate(-90 105.3 282)">R8</text>
<text x="107.8" y="282.6" transform="rotate(-90 107.8 282.6)">10K</text>
<text x="114.1" y="296" transform="rotate(-90 114.1 296)">R9</text>
<text x="116.7" y="296.6" transform="rotate(-90 116.7 296.6)">220</text>
<text x="119.2" y="296.6" transform="rotate(-90 119.2 296.6)">R10</text>
<text x="121.8" y="296.6" transform="rotate(-90 121.8 296.6)">220</text>
<text x="124.3" y="296.6" transform="rotate(-90 124.3 296.6)">R11</text>
<text x="126.8" y="296.6" transform="rotate(-90 126.8 296.6)">220</text>
<text x="129.4" y="296.6" transform="rotate(-90 129.4 296.6)">R12</text>
<text x="131.9" y="296.6" transform="rotate(-90 131.9 296.6)">220</text>
<text x="134.5" y="296.6" transform="rotate(-90 134.5 296.6)">R13</text>
<text x="137" y="296.6" transform="rotate(-90 137 296.6)">220</text>
<text x="139.5" y="296.6" transform="rotate(-90 139.5 296.6)">R14</text>
<text x="142.1" y="296.6" transform="rotate(-90 142.1 296.6)">220</text>
<text x="144.6" y="296.6" transform="rotate(-90 144.6 296.6)">R15</text>
<text x="147.2" y="296.6" transform="rotate(-90 147.2 296.6)">220</text>
<text x="149.7" y="296.6" transform="rotate(-90 149.7 296.6)">R16</text>
<text x="152.2" y="296.6" transform="rotate(-90 152.2 296.6)">220</text>
<text x="96.8" y="315.8">PWR_FLAG</text>
<text x="107.2" y="312">GND</text>
</g>
<g font-size="1.8" fill="#725600">
<text x="63.5" y="40.4">File:</text>
<text x="68.7" y="40.4">../8-bit_clock.kicad_sch</text>
<text x="36.1" y="46.7">File:</text>
<text x="41.3" y="46.7">../RAM</text>
<text x="48.8" y="46.7">module/Memory</text>
<text x="65.3" y="46.7">Address</text>
<text x="73.8" y="46.7">Register/Memory</text>
<text x="91.2" y="46.7">Address</text>
<text x="99.7" y="46.7">Register.kicad_sch</text>
<text x="166.4" y="46.8">File:</text>
<text x="171.6" y="46.8">../Program</text>
<text x="183.3" y="46.8">Counter/Program</text>
<text x="201.1" y="46.8">Counter.kicad_sch</text>
<text x="62.4" y="86.3" transform="rotate(-90 62.4 86.3)">module.kicad_sch</text>
<text x="166.4" y="86.1">File:</text>
<text x="171.6" y="86.1">../Register</text>
<text x="183" y="86.1">A/Register</text>
<text x="194.4" y="86.1">A.kicad_sch</text>
<text x="62.4" y="99.5" transform="rotate(-90 62.4 99.5)">module/RAM</text>
<text x="62.4" y="107" transform="rotate(-90 62.4 107)">../RAM</text>
<text x="62.4" y="112.3" transform="rotate(-90 62.4 112.3)">File:</text>
<text x="208.3" y="139.5">File:</text>
<text x="213.5" y="139.5">../Arithmetic</text>
<text x="226.8" y="139.5">Logic</text>
<text x="233" y="139.5">Unit</text>
<text x="237.9" y="139.5">(ALU)/ALU.kicad_sch</text>
<text x="64.8" y="144.6">File:</text>
<text x="70" y="144.6">../Intruction</text>
<text x="82.8" y="144.6">Register/Intruction</text>
<text x="102.2" y="144.6">Register.kicad_sch</text>
<text x="165.1" y="149">File:</text>
<text x="170.3" y="149">../Register</text>
<text x="181.8" y="149">B/Register</text>
<text x="193.3" y="149">B.kicad_sch</text>
<text x="46.2" y="181.4" transform="rotate(-90 46.2 181.4)">logic.kicad_sch</text>
<text x="46.2" y="189.3" transform="rotate(-90 46.2 189.3)">control</text>
<text x="165.1" y="189">File:</text>
<text x="170.3" y="189">../output</text>
<text x="180.1" y="189">register/output</text>
<text x="195.9" y="189">register.kicad_sch</text>
<text x="46.2" y="200.3" transform="rotate(-90 46.2 200.3)">logic/CPU</text>
<text x="45" y="209.7" transform="rotate(-90 45 209.7)">Logic</text>
<text x="46.2" y="208.2" transform="rotate(-90 46.2 208.2)">control</text>
<text x="46.2" y="215.8" transform="rotate(-90 46.2 215.8)">../CPU</text>
<text x="45" y="217.8" transform="rotate(-90 45 217.8)">Control</text>
<text x="46.2" y="221" transform="rotate(-90 46.2 221)">File:</text>
</g>
</svg>
